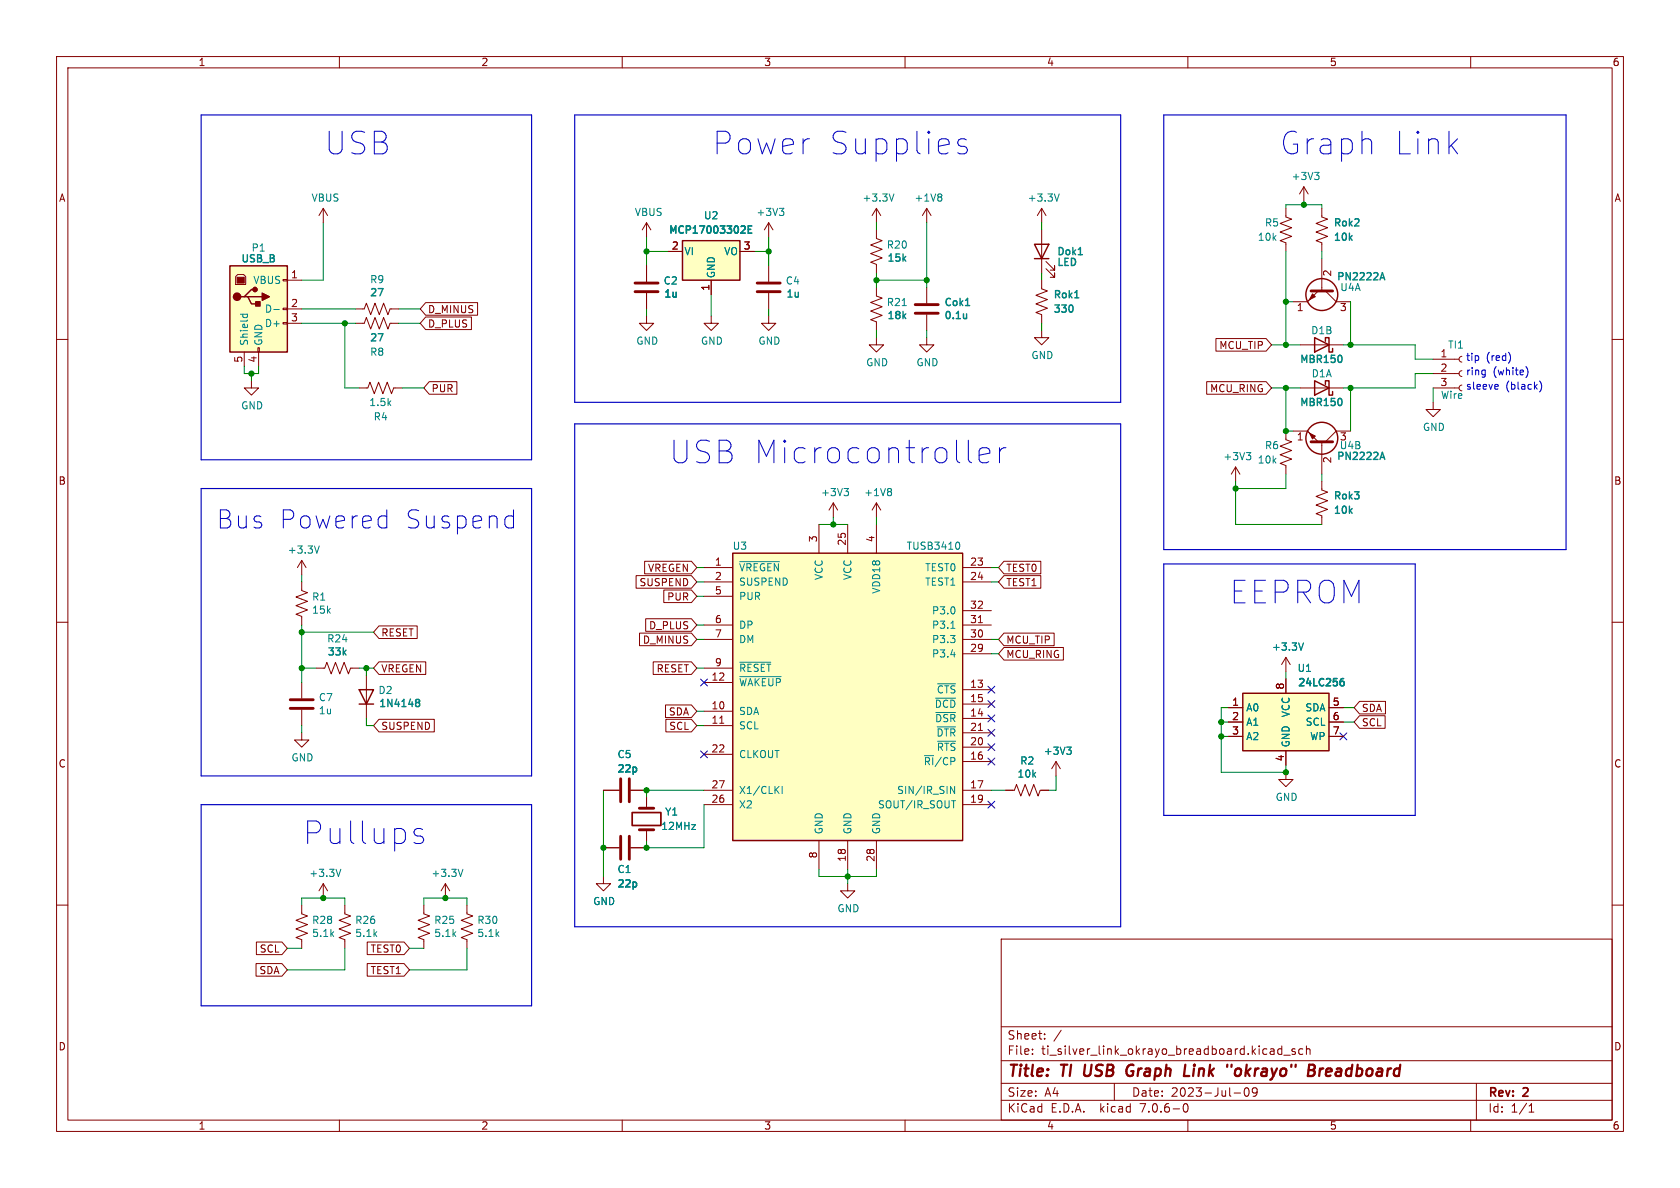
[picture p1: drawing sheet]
<svg xmlns="http://www.w3.org/2000/svg" width="297mm" height="210mm" viewBox="0 0 297 210" stroke-linecap="round" stroke-linejoin="round" font-family="sans-serif">
<g fill="none" stroke="#840000" stroke-width=".18">
<path d="M10 10h277v190h-277zM12 12h273v186h-273zM60 10v2M110 10v2M160 10v2M210 10v2M260 10v2M57.1 36.8l-.7 1.3M57.1 36.8v2.6M57.1 36.8l.8 1.3M114.3 39.4v2.5M114.3 39.4l-.8 1.2"/>
<path d="M114.3 39.4l.8 1.2M135.9 39.4l-.8 1.2M135.9 39.4v2.5M135.9 39.4l.8 1.2M154.9 36.8v2.6M154.9 36.8l-.7 1.3M154.9 36.8l.8 1.3M163.8 36.8l-.7 1.3M163.8 36.8v2.6M163.8 36.8l.8 1.3M184.1 36.8v2.6M184.1 36.8l-.7 1.3"/>
<path d="M184.1 36.8l.8 1.3M227.3 36.8v1.6l1 .3-2 .8 2 .8-2 .7 2 .8-2 .7 1 .4v1.6M230.5 33l-.8 1.3M230.5 33v2.6M230.5 33l.8 1.3M233.7 36.8v1.6l1 .3-2 .8 2 .8-2 .7 2 .8-2 .7 1 .4v1.6M10 60h2M42 48.5h1.1l.3 .4v1.4h-1.7v-1.4zM50 57h.8v.3h-.8zM50 54.5h.8v.2h-.8zM50 49.4h.8v.3h-.8zM50.8 57.2h2.5"/>
<path d="M50.8 54.6h2.5M50.8 49.5h2.5M62.9 57.2h1.5l.4-1.1 .7 2.1 .8-2.1 .8 2.1 .7-2.1 .8 2.1 .4-1h1.5M62.9 54.6h1.5l.4-1 .7 2 .8-2 .8 2 .7-2 .8 2 .4-1h1.5M75.2 56h8.1v2.3h-8.1l-.9-1.1zM75.2 53.5h9.2v2.2h-9.2l-.9-1.1zM114.3 55.9v1.3h1.3l-1.3 1.2-1.3-1.2h1.3M114.3 47v2.8M114.3 51.8v2.8M118.1 44.5h2.5M125.7 55.9v1.3h1.3l-1.3 1.2-1.2-1.2h1.2M125.7 49.5v2.6"/>
<path d="M130.8 44.5h2.5M135.9 55.9v1.3h1.3l-1.3 1.2-1.3-1.2h1.3M135.9 47v2.8M135.9 51.8v2.8M154.9 59.7v1.3h1.3l-1.3 1.2-1.2-1.2h1.2M154.9 40.6v1.6l1.1 .3-2.1 .8 2.1 .8-2.1 .7 2.1 .8-2.1 .8 1 .3v1.6M154.9 50.8v1.5l1.1 .4-2.1 .8 2.1 .7-2.1 .8 2.1 .8-2.1 .7 1 .4v1.5M163.8 59.7v1.3h1.3l-1.3 1.2-1.2-1.2h1.2M163.8 50.8v2.8M163.8 55.6v2.8M184.1 58.4v1.3h1.3l-1.3 1.3-1.2-1.3h1.2M184.1 49.5v1.6l1.1 .3-2.1 .8 2.1 .8-2.1 .7 2.1 .8-2.1 .7 1 .4v1.6"/>
<path d="M184.1 40.6v7.7M184.9 47.5l1.5 1.5v-.7v.7h-.7M184.9 46.2l1.5 1.6v-.8v.8h-.7M215 59.8h8.8l1 1.2-1 1.1h-8.8zM231.8 52.7l-.5 .5M233 51.4l-1.9 1.9h-2.5M233.7 45.7v5.7M234.3 51.4l1.9 1.9h2.6M285 60h2M43.2 62.2v2.6M44.4 67.3v1.3h1.3l-1.3 1.3-1.2-1.3h1.2M45.6 61.5h.2v.7h-.2z"/>
<path d="M45.7 62.2v2.6M63.5 68.6h1.5l.4-1 .8 2 .7-2 .8 2 .8-2 .7 2 .4-1h1.5M75.9 67.5h4.9v2.2h-4.9l-1-1.1zM213.3 67.5h10.5l1 1.1-1 1.1h-10.5zM227.3 76.2v1.5l1 .4-2 .8 2 .7-2 .8 2 .8-2 .7 1 .4v1.5M228.6 76.2h2.5l1.9 1.9M229.9 68.6h7.6M229.9 61h7.6M231.3 76.3l.5 .5M233.7 78.1v5.7M238.8 76.2h-2.6l-1.9 1.9M253.4 71.1v1.3h1.2l-1.2 1.3-1.3-1.3h1.3"/>
<path d="M253.4 68.6h4.5M253.4 66h4.5M253.4 63.5h4.5M258.4 68.1l-.3 .1-.2 .4 .2 .3 .3 .2M258.4 65.5l-.3 .2-.2 .3 .2 .4 .3 .1M258.4 63l-.3 .2-.2 .3 .2 .4 .3 .1M53.3 99.1v2.5M53.3 99.1l-.7 1.2M53.3 99.1l.8 1.2M114 99.2h8.2l1 1.1-1 1.1h-8.2zM144.8 92.7v5.1M147.3 88.9l-.7 1.3"/>
<path d="M147.3 88.9v2.5M147.3 88.9l.8 1.3M149.9 92.7v5.1M154.9 88.9v2.5M154.9 92.7v5.1M154.9 88.9l-.7 1.3M154.9 88.9l.8 1.3M177.5 99.2h6.5v2.2h-6.5l-1-1.1zM218.4 82.6l-.7 1.2M218.4 82.6v2.5M218.4 82.6l.8 1.2M233.7 85.1v1.5l1 .4-2 .8 2 .7-2 .8 2 .7-2 .8 1 .4v1.5"/>
<path d="M10 110h2M53.3 102.9v1.5l1.1 .4-2.1 .7 2.1 .8-2.1 .8 2.1 .7-2.1 .8 1 .4v1.5M55.9 118.1h1.5l.4-1 .7 2 .8-2 .8 2 .7-2 .8 2 .4-1h1.5M64.8 119.4v7.6M67 117h8.3v2.2h-8.3l-1-1.1zM67 110.6h6.8v2.3h-6.8l-1-1.1zM112.5 101.8h9.7l1 1.1-1 1.1h-9.7zM113.1 111.9h9.1l1 1.1-1 1.1h-9.1zM114.1 109.4h8.1l1 1.1-1 1.1h-8.1zM115.5 117h6.7l1 1.1-1 1.1h-6.7zM117.4 104.3h4.8l1 1.1-1 1.1h-4.8zM124.5 100.3h5"/>
<path d="M124.5 102.9h5M124.5 113h5M124.5 110.5h5M124.5 105.4h5M124.5 118.1h5M170.2 100.3h5.1M170.2 102.9h5.1M170.2 115.6h5.1M170.2 113h5.1M170.2 110.5h5.1M170.2 108h5.1M173 110.1h.7"/>
<path d="M177.5 114.5h10.5v2.2h-10.5l-1-1.1zM177.5 101.8h6.5v2.2h-6.5l-1-1.1zM177.5 111.9h8.9v2.2h-8.9l-1-1.1zM227.3 116.2v2.5M227.3 116.2l-.7 1.3M227.3 116.2l.8 1.3M285 110h2M53.3 129.5v1.3h1.3l-1.3 1.3-1.2-1.3h1.2M53.3 120.7v2.7M53.3 125.5v2.8M67 127.2h9.8v2.2h-9.8l-1-1.1zM106.7 139.7h2.8"/>
<path d="M111.5 139.7h2.8M117.7 124.6h4.5l1 1.1-1 1.1h-4.5zM117.7 127.2h4.5l1 1.1-1 1.1h-4.5zM124.5 139.7h5M124.5 125.7h5M124.5 128.3h5M124.5 120.7h5M124.5 133.4h5M127.2 127.9h.8M170.2 139.7h5.1M170.2 121.9h5.1M170.2 127h5.1"/>
<path d="M170.2 124.5h5.1M170.2 134.6h5.1M170.2 132.1h5.1M170.2 129.5h5.1M173 129.1h.7M177.8 139.7h1.5l.4-1 .8 2 .7-2 .8 2 .8-2 .7 2 .4-1h1.5M186.7 134.6l-.8 1.3M186.7 134.6v2.6M186.7 134.6l.8 1.3M217.2 125.1h2.5M217.2 127.6h2.5M217.2 130.2h2.5"/>
<path d="M227.3 136.5v1.3h1.3l-1.3 1.3-1.2-1.3h1.2M227.3 120v2.6M227.3 132.7v2.6M234.9 125.1h2.6M234.9 127.6h2.6M234.9 130.2h2.6M240.3 126.5h4.6v2.2h-4.6l-.9-1.1zM240.3 124h4.6v2.2h-4.6l-.9-1.1zM10 160h2M57.1 156.2v2.6M57.1 156.2l-.7 1.3M57.1 156.2l.8 1.3"/>
<path d="M78.7 156.2l-.7 1.3M78.7 156.2v2.6M78.7 156.2l.8 1.3M106.7 154.9v1.3h1.2l-1.2 1.3-1.3-1.3h1.3M106.7 149.9h2.8M111.5 149.9h2.8M114.3 141v1.9M114.3 146.7v1.9M124.5 142.2h5M144.8 148.6v5.1M149.9 156.2v1.3h1.2l-1.2 1.3-1.3-1.3h1.3M149.9 148.6v5.1"/>
<path d="M154.9 148.6v5.1M170.2 142.2h5.1M285 160h2M45.3 170.3h4.5l1 1.2-1 1.1h-4.5zM45.3 166.5h4.5l1 1.1-1 1.2h-4.5zM53.3 160v1.5l1.1 .4-2.1 .8 2.1 .7-2.1 .8 2.1 .8-2.1 .7 1 .4v1.5M61 160v1.5l1 .4-2.1 .8 2.1 .7-2.1 .8 2.1 .8-2.1 .7 1.1 .4v1.5M64.9 166.5h6.5l1 1.1-1 1.2h-6.5zM64.9 170.3h6.5l1 1.2-1 1.1h-6.5zM74.9 160v1.5l1 .4-2 .8 2 .7-2 .8 2 .8-2 .7 1 .4v1.5M82.5 160v1.5l1.1 .4-2.1 .8 2.1 .7-2.1 .8 2.1 .8-2.1 .7 1 .4v1.5M177 166h108v32h-108z"/>
<path d="M60 198v2M110 198v2M160 198v2M177 194.5h108M177 191.5h108M177 187.5h108M177 181.5h108M182.5 186.3v.1M182.5 185.5v.1M184.7 183.6v.1M184.7 182.8v.1M187.6 182.1l-1.3 2"/>
<path d="M197 191.5v3M209.3 195.2l.2-.1a.81 .81 0 0 1 .6 .6 .81 .81 0 0 1-.3 .8l-.1 .1a.81 .81 0 0 1-.4-1.4zM210 198v2M218.2 193.2h1.1M220.1 192.4a.81 .81 0 0 0 .4 1.4l.2-.1 .1-.5-.1-.8M221.5 192.4l-.1 .5 .1 .3h.5l.2-.3M222.2 192.4a.99 .99 0 0 1-.4 1.4h-.3M225.2 185.5v.9M225.2 186.3l-.1 .1M225.2 185.8h-.1M226.6 185.5l-.4-.1-.3 .3v.4l.1 .2h.6M226.6 184.9v1.5"/>
<path d="M227 186.5h1.1M229 185.5l-.4-.1-.2 .2 .1 .2 .5 .2v.3h-.6M230.3 185.5l-.4-.1-.3 .3v.4l.1 .2h.6M231 185.5l.2-.1 .3 .1 .1 .9M231 184.9v1.5M260 198v2M261 191.5v6.5M270.3 196.6h.9M270.3 195.5l.4-.4v1.5"/>
</g>
<path d="M191.8 188.2l-.2 1.6 .4 .4M199.4 190.1l.3 .1 .5-.1M200 189.4h.4M200.2 188.2l-.6 .1-.2 .2M209.3 190.2h1M211.1 188.9l-.2 1.3M218.6 189a.5 .5 0 0 1 .8 .3l-.1 .5a.62 .62 0 0 1-.7 .4M233.4 188.9l-.2 1.3M233.9 188.9l-.3 .1-.3 .3M234.6 189l-.2 .9 .2 .3M235.4 189.4l-1 .1" fill="none" stroke="#840000" stroke-width=".4"/>
<g fill="#ffffc2" stroke="#ffffc2" stroke-width=".18">
<path d="M40.6 47h10.2v15.2h-10.2z"/>
<path d="M129.5 97.8h40.7v50.8h-40.7z"/>
<path d="M219.7 122.6h15.2v10.1h-15.2z"/>
<path d="M120.6 42.5h10.2v7h-10.2z"/>
</g>
<g fill="none" stroke="#840000" stroke-width=".25">
<path d="M40.6 47h10.2v15.2h-10.2zM43.2 52.5h.6l.6 1.2h1.3M43.8 52.5h2.6M45.1 51.2h-.7l-1.2 1.3h-.7M120.6 42.5h10.2v7h-10.2zM182.9 43.2h2.5l-1.3 2.5zM182.9 45.7h2.5M232.4 59.7l2.5 1.3-2.5 1.2zM232.4 67.3l2.5 1.3-2.5 1.3zM234.3 67.9v-.6h.6v2.6h.7v-.7M234.3 60.3v-.6h.6v2.5h.7v-.6M129.5 97.8h40.7v50.8h-40.7z"/>
<path d="M63.5 121.9h2.5l-1.2 2.6zM63.5 124.5h2.5M219.7 122.6h15.2v10.1h-15.2z"/>
<circle cx="233.7" cy="52.1" r="2.82"/>
<circle cx="233.7" cy="77.5" r="2.82"/>
</g>
<g fill="#840000" stroke="#840000" stroke-width=".25">
<path d="M46.4 51.8l1.2 .7-1.2 .6z"/>
<path d="M45.2 53.3h.8v.8h-.8z"/>
<circle cx="41.9" cy="52.5" r=".63"/>
<circle cx="45.1" cy="51.2" r=".38"/>
</g>
<g fill="#840000" stroke="#840000" stroke-width=".18">
<path d="M41.9 49h1.3v1h-1.3z"/>
<path d="M232 51.9l.5 .6-1 .5z"/>
<path d="M231.5 76.6l1 .5-.5 .5z"/>
</g>
<g fill="none" stroke="#008484" stroke-width=".18">
<path d="M137.8 36.8h.8l-.5 .5M138.3 37.3l.3 .3v.3l-.3 .2M158 34.3l-.4 1.3M166.3 34.3l.2 .2-.2 .3 .2 .3v.2l-.2 .3M187.3 34.3l-.5 1.3M232.9 31l.3 .2v.3l-.3 .2M233.2 30.5l-.4 .5M42.5 55.6h1.3M43 55.6l-.1 .3M43.7 55.6l.1 .3M48.4 54.7h1M159.5 54h.7"/>
<path d="M56.4 96.5l-.4 1.3M130.8 99.3h7M149.2 86.4h.8l-.4 .4M149.8 86.8l.2 .3v.3l-.2 .2M157.4 86.4l.2 .2-.2 .3 .2 .2v.3l-.2 .2M169.4 95.8a.79 .79 0 0 1 0 1.3M220.3 80h.8l-.4 .5M220.9 80.5l.2 .2v.3l-.2 .3M130.8 119.6h7.3M130.8 117.1h5.5M168.1 115.7h.8M168.1 111.1h.7"/>
<path d="M230.4 113.7l-.4 1.2M137.2 139.6l.5 .7M137.7 139l-.7 .7M138.3 139v1.3M165.4 123.4h3.5M165.4 126h3.5M165.7 128.5h3.2M165.7 120.9h3.2M165.7 131h3.2M168 139l.8 1.3v-1.3M188.6 132.1h.8l-.5 .5M189.1 132.6l.3 .2v.3l-.3 .2"/>
<path d="M60.3 153.7l-.5 1.2M81.8 153.7l-.4 1.2M168.2 141.5h.7"/>
</g>
<g fill="none" stroke="#840000" stroke-width=".51">
<path d="M112.3 51.6h4M112.3 50h4M133.9 51.6h4M133.9 50h4M161.8 55.4h4.1M161.8 53.8h4.1M231.8 51.4h3.8M231.8 78.1h3.8M51.3 125.2h4.1M51.3 123.7h4.1M109.7 137.7v4M111.3 137.7v4"/>
<path d="M109.7 147.8v4.1M111.3 147.8v4.1M113 146.7h2.6M113 142.9h2.6"/>
</g>
<g fill="none" stroke="#008484" stroke-width=".25">
<path d="M131.5 39.9l.2 .3v.3l-.7 .7h.7M132.9 39.9h-.6v1.3h.6M132.3 40.5h.4M170.7 54h.7M170.9 55.5v.8M170.9 56.2l-.2 .1M189.5 54l.2 .4-.2 .7M190 52.6h.7M190.6 45h.8M244.1 49.1h.6M244.4 48.2l.4 1.3M237.1 70.5l.1 .4-.1 .7"/>
<path d="M237.1 62.9l.1 .4-.1 .7M244.4 79.9l.4 1.3M244.1 80.9h.6M237.5 120l-.4 .1M73.5 124.1l.2 .1M73.5 123.8l.2-.2 .4 .1 .1 .2-.2 .3M73.7 124.2h.3M73.7 124.2l-.2 .1M74 124.2l.2 .2-.1 .4-.1 .1-.5-.1M237 120.5l.4-.1 .2 .3-.1 .5h-.5"/>
</g>
<path d="M111.8 143.6h5v2.3h-5z" fill="none" stroke="#840000" stroke-width=".3"/>
<g fill="none" stroke="#0000c2" stroke-width=".18">
<path d="M170.8 24.7l-.3-.2h-.6l-.4 .2-.2 .4 .2 .6 1.3 .4 .2 .3-.2 .6-.3 .2h-.8l-.4-.2M171.2 77.8v3.4l.2 .4 .4 .2M176.7 79.1v2.7M177.8 79.1a1.02 1.02 0 0 0-1.1 .8M262.4 65.4l.2 .1M262.6 65.4l-.1 1.2M262.6 66.2l-.2 .1M264.7 68l.2 .3-.6 .1M264.8 68.7l-.1 .1M266.9 62.6l.1 .5-.1 .7M269.8 64.8a1.46 1.46 0 0 1 0 1.9M272.2 67.4a1.46 1.46 0 0 1 0 1.9"/>
<path d="M67.5 91.2h.6l.3 .1M68.4 90.1v3.2M68.4 93.2l-.3 .1h-.6M89.9 91.2h.6l.3 .1M90.8 93.2l-.3 .1h-.6M90.8 90.1v3.2M173.1 80.5l1.9-.4v-.4l-.2-.4-.4-.2h-.7l-.4 .2-.2 .4v1.5l.2 .4 .4 .2h.7l.4-.2M73.2 147.2l.2 .4 .4 .2h.5l.4 .2 .2 .4-.2 .5-.4 .2h-.7l-.4-.2M74.7 146.6l-.4-.1h-.5l-.4 .1-.2 .4"/>
</g>
<path d="M35.6 20.3h58.4v61h-58.4zM101.6 20.3h96.5v50.8h-96.5zM205.7 20.3h71.2v76.9h-71.2zM101.6 74.9h96.5v88.9h-96.5zM35.6 86.4h58.4v50.8h-58.4zM205.7 99.7h44.5v44.4h-44.5zM35.6 142.2h58.4v35.6h-58.4z" fill="none" stroke="#0000c2" stroke-width=".2"/>
<g fill="none" stroke="#008400" stroke-width=".18">
<path d="M57.1 39.4v10.1h-3.8M154.9 39.4v1.2M163.8 39.4v11.4M184.1 39.4v1.2M227.3 36.8v-.6h6.4v.6M230.5 35.6v.6M53.3 54.6h9.6M53.3 57.2h9.6M61 57.2v11.4h2.5M70.5 54.6h3.8M70.5 57.2h3.8M114.3 44.5h3.8"/>
<path d="M114.3 41.9v5.1M114.3 54.6v1.3M125.7 52.1v3.8M133.3 44.5h2.6M135.9 41.9v5.1M135.9 54.6v1.3M154.9 48.3v2.5M154.9 58.4v1.3M154.9 49.5h8.9M163.8 58.4v1.3M184.1 48.3v1.2M184.1 57.2v1.2"/>
<path d="M227.3 44.5v16.5M227.3 53.3h1.3M233.7 44.5v1.2M238.8 53.3v7.7M43.2 64.8v1.2h2.5v-1.2M44.4 66v1.3M71.1 68.6h3.8M224.8 61h5.1M224.8 68.6h5.1M227.3 68.6v7.6h1.3M237.5 61h12.7v2.5h3.2M238.8 68.6v7.6"/>
<path d="M253.4 66h-3.2v2.6h-12.7M253.4 68.6v2.5M144.8 92.7h5.1M147.3 91.4v1.3M154.9 91.4v1.3M218.4 85.1v7.6h15.3M227.3 83.8v2.6h-8.9M233.7 83.8v1.3M53.3 101.6v1.3M53.3 110.5v10.2M53.3 118.1h2.6M53.3 111.8h12.7"/>
<path d="M63.5 118.1h2.5M64.8 118.1v1.3M123.2 100.3h1.3M123.2 113h1.3M123.2 110.5h1.3M123.2 118.1h1.3M123.2 102.9h1.3M123.2 105.4h1.3M175.3 100.3h1.2M175.3 113h1.2M175.3 115.6h1.2M175.3 102.9h1.2"/>
<path d="M227.3 118.7v1.3M53.3 128.3v1.2M64.8 127v1.3h1.2M106.7 139.7v15.2M123.2 125.7h1.3M123.2 128.3h1.3M124.5 139.7h-10.2v1.3M175.3 139.7h2.5M186.7 137.2v2.5h-1.3M215.9 127.6h1.3M215.9 130.2h1.3M217.2 125.1h-1.3v11.4h11.4v-1.2"/>
<path d="M237.5 125.1h1.9M237.5 127.6h1.9M124.5 142.2v7.7h-10.2v-1.3M144.8 153.7v1.2h10.1v-1.2M149.9 153.7v2.5M50.8 167.6h2.5M53.3 160v-1.2h7.7v1.2M61 167.6v3.9h-10.2M72.4 167.6h2.5M74.9 160v-1.2h7.6v1.2M82.5 167.6v3.9h-10.1"/>
</g>
<g fill="none" stroke="#000084" stroke-width=".18">
<path d="M123.9 120l1.2 1.3M123.9 132.7l1.2 1.3M125.1 120l-1.2 1.3M125.1 132.7l-1.2 1.3M174.7 123.9l1.2 1.2M174.7 126.4l1.2 1.2M174.7 121.3l1.2 1.2M174.7 131.5l1.2 1.2M174.7 134l1.2 1.2M174.7 128.9l1.2 1.2M175.9 123.9l-1.2 1.2M175.9 126.4l-1.2 1.2"/>
<path d="M175.9 121.3l-1.2 1.2M175.9 131.5l-1.2 1.2M175.9 134l-1.2 1.2M175.9 128.9l-1.2 1.2M236.9 129.6l1.2 1.2M238.1 129.6l-1.2 1.2M174.7 141.6l1.2 1.2M175.9 141.6l-1.2 1.2"/>
</g>
<g fill="#008400" stroke="#008400" stroke-width=".18">
<circle cx="227.3" cy="53.3" r=".46"/>
<circle cx="230.5" cy="36.2" r=".46"/>
<circle cx="218.4" cy="86.4" r=".46"/>
<circle cx="238.8" cy="68.6" r=".46"/>
<circle cx="238.8" cy="61" r=".46"/>
<circle cx="227.3" cy="136.5" r=".46"/>
<circle cx="215.9" cy="130.2" r=".46"/>
<circle cx="215.9" cy="127.6" r=".46"/>
<circle cx="147.3" cy="92.7" r=".46"/>
<circle cx="227.3" cy="68.6" r=".46"/>
<circle cx="227.3" cy="61" r=".46"/>
<circle cx="227.3" cy="76.2" r=".46"/>
<circle cx="163.8" cy="49.5" r=".46"/>
<circle cx="135.9" cy="44.5" r=".46"/>
<circle cx="154.9" cy="49.5" r=".46"/>
<circle cx="114.3" cy="44.5" r=".46"/>
<circle cx="57.1" cy="158.8" r=".46"/>
<circle cx="78.7" cy="158.8" r=".46"/>
<circle cx="114.3" cy="139.7" r=".46"/>
<circle cx="106.7" cy="149.9" r=".46"/>
<circle cx="114.3" cy="149.9" r=".46"/>
<circle cx="64.8" cy="118.1" r=".46"/>
<circle cx="53.3" cy="111.8" r=".46"/>
<circle cx="53.3" cy="118.1" r=".46"/>
<circle cx="149.9" cy="154.9" r=".46"/>
<circle cx="61" cy="57.2" r=".46"/>
<circle cx="44.4" cy="66" r=".46"/>
</g>
<g font-size="5.6" fill="#0000c2">
<text x="57.1" y="27.7">USB</text>
<text x="125.7" y="27.7">Power</text>
<text x="146.1" y="27.7">Supplies</text>
<text x="226.1" y="27.7">Graph</text>
<text x="246" y="27.7">Link</text>
<text x="118.1" y="82.3">USB Microcontroller</text>
<text x="217.2" y="107.1">EEPROM</text>
<text x="53.3" y="149.6">Pullups</text>
</g>
<g font-size="4.5" fill="#0000c2">
<text x="38.1" y="93.7">Bus</text>
<text x="49" y="93.7">Powered</text>
<text x="71.1" y="93.7">Suspend</text>
</g>
<g font-size="2.8" fill="#840000">
<text x="178" y="190.9">Title:</text>
<text x="187.7" y="190.9">TI</text>
<text x="192.5" y="190.9">USB</text>
<text x="200.8" y="190.9">Graph</text>
<text x="211.8" y="190.9">Link</text>
<text x="220.1" y="190.9">&quot;okrayo&quot;</text>
<text x="235.3" y="190.9">Breadboard</text>
</g>
<g font-size="2.1" fill="#840000">
<text x="178" y="184">Sheet:</text>
<text x="178" y="186.7">File:</text>
<text x="184.1" y="186.7">ti_silver_link_okrayo_breadboard.kicad_sch</text>
<text x="178" y="196.9">KiCad</text>
<text x="178" y="194.1">Size:</text>
<text x="184.7" y="194.1">A4</text>
<text x="185.7" y="196.9">E.D.A.</text>
<text x="194.6" y="196.9">kicad</text>
<text x="200" y="194.1">Date:</text>
<text x="201.8" y="196.9">7.0.6-0</text>
<text x="207" y="194.1">2023-Jul-09</text>
<text x="263" y="194.3">Rev:</text>
<text x="263" y="196.9">Id:</text>
<text x="267.1" y="196.9">1/1</text>
<text x="269.4" y="194.3">2</text>
</g>
<g font-size="1.8" fill="#840000">
<text x="35" y="11.9">1</text>
<text x="85" y="11.9">2</text>
<text x="135" y="11.9">3</text>
<text x="185" y="11.9">4</text>
<text x="235" y="11.9">5</text>
<text x="285" y="11.9">6</text>
<text x="10.3" y="35.9">A</text>
<text x="285.3" y="35.9">A</text>
<text x="118.7" y="44.2">2</text>
<text x="131.4" y="44.2">3</text>
<text x="51.4" y="49.3">1</text>
<text x="125.5" y="51.5" transform="rotate(-90 125.5 51.5)">1</text>
<text x="235.7" y="49" transform="rotate(-90 235.7 49)">2</text>
<text x="51.4" y="54.4">2</text>
<text x="51.4" y="56.9">3</text>
<text x="75.6" y="58.1">D_PLUS</text>
<text x="75.6" y="55.6">D_MINUS</text>
<text x="229.2" y="55.3">1</text>
<text x="236.8" y="55.3">3</text>
<text x="42.9" y="64.2" transform="rotate(-90 42.9 64.2)">5</text>
<text x="45.5" y="64.2" transform="rotate(-90 45.5 64.2)">4</text>
<text x="215.5" y="61.9">MCU_TIP</text>
<text x="254.6" y="63.2">1</text>
<text x="254.6" y="65.8">2</text>
<text x="76.2" y="69.5">PUR</text>
<text x="213.8" y="69.5">MCU_RING</text>
<text x="254.6" y="68.3">3</text>
<text x="229.2" y="78.2">1</text>
<text x="235.7" y="82" transform="rotate(-90 235.7 82)">2</text>
<text x="236.8" y="78.2">3</text>
<text x="10.3" y="85.9">B</text>
<text x="285.3" y="85.9">B</text>
<text x="144.5" y="96" transform="rotate(-90 144.5 96)">3</text>
<text x="154.7" y="96" transform="rotate(-90 154.7 96)">4</text>
<text x="114.5" y="101.3">VREGEN</text>
<text x="126.3" y="100.1">1</text>
<text x="149.6" y="96.6" transform="rotate(-90 149.6 96.6)">25</text>
<text x="171.4" y="100.1">23</text>
<text x="177.8" y="101.3">TEST0</text>
<text x="112.9" y="103.8">SUSPEND</text>
<text x="117.8" y="106.4">PUR</text>
<text x="126.3" y="102.6">2</text>
<text x="126.3" y="105.2">5</text>
<text x="171.4" y="102.6">24</text>
<text x="171.4" y="107.7">32</text>
<text x="177.8" y="103.8">TEST1</text>
<text x="67.3" y="112.7">RESET</text>
<text x="113.6" y="114">D_MINUS</text>
<text x="114.6" y="111.4">D_PLUS</text>
<text x="126.3" y="110.2">6</text>
<text x="126.3" y="112.8">7</text>
<text x="171.4" y="112.8">30</text>
<text x="171.4" y="110.2">31</text>
<text x="177.8" y="114">MCU_TIP</text>
<text x="67.3" y="119.1">VREGEN</text>
<text x="116" y="119.1">RESET</text>
<text x="126.3" y="117.9">9</text>
<text x="171.4" y="115.3">29</text>
<text x="177.8" y="116.5">MCU_RING</text>
<text x="125.7" y="125.5">10</text>
<text x="125.7" y="120.4">12</text>
<text x="171.4" y="121.7">13</text>
<text x="171.4" y="124.2">15</text>
<text x="217.7" y="124.8">1</text>
<text x="227.1" y="122" transform="rotate(-90 227.1 122)">8</text>
<text x="235.5" y="124.8">5</text>
<text x="67.3" y="129.2">SUSPEND</text>
<text x="118.1" y="126.7">SDA</text>
<text x="118.2" y="129.2">SCL</text>
<text x="125.7" y="128">11</text>
<text x="171.4" y="126.7">14</text>
<text x="171.4" y="131.8">20</text>
<text x="171.4" y="129.3">21</text>
<text x="217.7" y="127.4">2</text>
<text x="217.7" y="129.9">3</text>
<text x="235.5" y="127.4">6</text>
<text x="235.5" y="129.9">7</text>
<text x="240.7" y="128.6">SCL</text>
<text x="240.7" y="126">SDA</text>
<text x="10.3" y="135.9">C</text>
<text x="125.7" y="133.1">22</text>
<text x="171.4" y="134.4">16</text>
<text x="227.1" y="134.7" transform="rotate(-90 227.1 134.7)">4</text>
<text x="285.3" y="135.9">C</text>
<text x="125.7" y="142">26</text>
<text x="125.7" y="139.4">27</text>
<text x="171.4" y="139.4">17</text>
<text x="171.4" y="142">19</text>
<text x="144.5" y="151.8" transform="rotate(-90 144.5 151.8)">8</text>
<text x="149.6" y="152.4" transform="rotate(-90 149.6 152.4)">18</text>
<text x="154.7" y="152.4" transform="rotate(-90 154.7 152.4)">28</text>
<text x="45.8" y="172.4">SDA</text>
<text x="45.8" y="168.6">SCL</text>
<text x="65.4" y="168.6">TEST0</text>
<text x="65.4" y="172.4">TEST1</text>
<text x="10.3" y="185.9">D</text>
<text x="285.3" y="185.9">D</text>
<text x="35" y="199.9">1</text>
<text x="85" y="199.9">2</text>
<text x="135" y="199.9">3</text>
<text x="185" y="199.9">4</text>
<text x="235" y="199.9">5</text>
<text x="285" y="199.9">6</text>
</g>
<g font-size="1.8" fill="#008484">
<text x="55" y="35.8">VBUS</text>
<text x="152.4" y="35.8">+3.3V</text>
<text x="161.6" y="35.8">+1V8</text>
<text x="181.6" y="35.8">+3.3V</text>
<text x="228.2" y="32">+3V3</text>
<text x="112.1" y="38.4">VBUS</text>
<text x="118.1" y="41.7">MCP17003302E</text>
<text x="124.4" y="39">U2</text>
<text x="133.6" y="38.4">+3V3</text>
<text x="223.5" y="40.2">R5</text>
<text x="235.6" y="40.4">Rok2</text>
<text x="42.4" y="46.7">USB_B</text>
<text x="44.4" y="44.7">P1</text>
<text x="120.9" y="45.3">VI</text>
<text x="127.9" y="45.3">VO</text>
<text x="156.7" y="46.6">15k</text>
<text x="156.7" y="44.1">R20</text>
<text x="186.7" y="45.5">Dok1</text>
<text x="186.7" y="47.4">LED</text>
<text x="222.3" y="42.8">10k</text>
<text x="235.6" y="42.9">10k</text>
<text x="44.7" y="50.4">VBUS</text>
<text x="65.2" y="52.7">27</text>
<text x="65.3" y="50.3">R9</text>
<text x="117.2" y="53">1u</text>
<text x="117.2" y="50.5">C2</text>
<text x="126.6" y="49.3" transform="rotate(-90 126.6 49.3)">GND</text>
<text x="138.8" y="53">1u</text>
<text x="138.8" y="50.5">C4</text>
<text x="186.1" y="53.1">Rok1</text>
<text x="236.1" y="49.9">PN2222A</text>
<text x="236.8" y="51.7">U4A</text>
<text x="46.7" y="55.5">D-</text>
<text x="46.7" y="58">D+</text>
<text x="156.7" y="56.8">18k</text>
<text x="156.7" y="54.3">R21</text>
<text x="166.8" y="54.5">Cok1</text>
<text x="166.8" y="56.8">0.1u</text>
<text x="186.1" y="55.6">330</text>
<text x="231.7" y="59.3">D1B</text>
<text x="44" y="61.2" transform="rotate(-90 44 61.2)">Shield</text>
<text x="46.6" y="61.2" transform="rotate(-90 46.6 61.2)">GND</text>
<text x="65.2" y="60.7">27</text>
<text x="65.3" y="63.1">R8</text>
<text x="112.4" y="61.1">GND</text>
<text x="123.8" y="61.1">GND</text>
<text x="134" y="61.1">GND</text>
<text x="153" y="64.9">GND</text>
<text x="161.9" y="64.9">GND</text>
<text x="182.2" y="63.7">GND</text>
<text x="229.6" y="64.5">MBR150</text>
<text x="255.9" y="61.8">TI1</text>
<text x="65.2" y="72">1.5k</text>
<text x="231.8" y="66.9">D1A</text>
<text x="254.6" y="70.7">Wire</text>
<text x="42.5" y="72.6">GND</text>
<text x="66" y="74.5">R4</text>
<text x="229.6" y="72.1">MBR150</text>
<text x="251.5" y="76.4">GND</text>
<text x="216.2" y="81.6">+3V3</text>
<text x="222.3" y="82.1">10k</text>
<text x="223.5" y="79.6">R6</text>
<text x="236.1" y="81.7">PN2222A</text>
<text x="236.8" y="79.6">U4B</text>
<text x="145.1" y="87.9">+3V3</text>
<text x="152.7" y="87.9">+1V8</text>
<text x="235.6" y="88.6">Rok3</text>
<text x="235.6" y="91.2">10k</text>
<text x="50.8" y="98.1">+3.3V</text>
<text x="129.4" y="97.4">U3</text>
<text x="130.6" y="101.2">~{VREGEN}</text>
<text x="160.2" y="97.4">TUSB3410</text>
<text x="163.5" y="101.2">TEST0</text>
<text x="55.1" y="106.4">R1</text>
<text x="130.6" y="103.7">SUSPEND</text>
<text x="130.6" y="106.3">PUR</text>
<text x="145.6" y="102.6" transform="rotate(-90 145.6 102.6)">VCC</text>
<text x="150.7" y="102.6" transform="rotate(-90 150.7 102.6)">VCC</text>
<text x="155.8" y="105.1" transform="rotate(-90 155.8 105.1)">VDD18</text>
<text x="163.5" y="103.7">TEST1</text>
<text x="55.1" y="108.7">15k</text>
<text x="57.7" y="113.8">R24</text>
<text x="130.6" y="111.4">DP</text>
<text x="130.6" y="113.9">DM</text>
<text x="164.7" y="113.9">P3.3</text>
<text x="164.7" y="111.4">P3.1</text>
<text x="164.7" y="108.8">P3.0</text>
<text x="57.7" y="116.2">33k</text>
<text x="130.6" y="119">~{RESET}</text>
<text x="164.7" y="116.4">P3.4</text>
<text x="224.8" y="115.2">+3.3V</text>
<text x="229.3" y="119">U1</text>
<text x="56.3" y="124.2">C7</text>
<text x="66.8" y="125.3">1N4148</text>
<text x="66.8" y="122.9">D2</text>
<text x="130.6" y="121.5">~{WAKEUP}</text>
<text x="165.2" y="125.3">~{DCD}</text>
<text x="165.5" y="122.8">~{CTS}</text>
<text x="220.2" y="126">A0</text>
<text x="229.3" y="121.7">24LC256</text>
<text x="230.7" y="126">SDA</text>
<text x="56.3" y="126.5">1u</text>
<text x="130.6" y="126.6">SDA</text>
<text x="130.6" y="129.1">SCL</text>
<text x="165.2" y="127.9">~{DSR}</text>
<text x="165.5" y="130.4">~{DTR}</text>
<text x="220.2" y="128.5">A1</text>
<text x="220.2" y="131">A2</text>
<text x="228.2" y="126.9" transform="rotate(-90 228.2 126.9)">VCC</text>
<text x="230.7" y="128.5">SCL</text>
<text x="231.5" y="131">WP</text>
<text x="51.4" y="134.8">GND</text>
<text x="109" y="136.9">22p</text>
<text x="109.1" y="134.2">C5</text>
<text x="130.6" y="134.2">CLKOUT</text>
<text x="163.2" y="135.5">~{RI}/CP</text>
<text x="165.5" y="132.9">~{RTS}</text>
<text x="179.8" y="137.7">10k</text>
<text x="180.3" y="135.4">R2</text>
<text x="184.4" y="133.6">+3V3</text>
<text x="228.2" y="132.2" transform="rotate(-90 228.2 132.2)">GND</text>
<text x="130.6" y="143.1">X2</text>
<text x="130.6" y="140.6">X1/CLKI</text>
<text x="155.1" y="143.1">SOUT/IR_SOUT</text>
<text x="158.5" y="140.6">SIN/IR_SIN</text>
<text x="225.4" y="141.8">GND</text>
<text x="116.8" y="146.9">12MHz</text>
<text x="117.5" y="144.4">Y1</text>
<text x="145.6" y="147.6" transform="rotate(-90 145.6 147.6)">GND</text>
<text x="150.7" y="147.6" transform="rotate(-90 150.7 147.6)">GND</text>
<text x="155.8" y="147.6" transform="rotate(-90 155.8 147.6)">GND</text>
<text x="54.6" y="155.2">+3.3V</text>
<text x="76.2" y="155.2">+3.3V</text>
<text x="109.1" y="154.5">C1</text>
<text x="104.8" y="160.2">GND</text>
<text x="109" y="157.2">22p</text>
<text x="148" y="161.5">GND</text>
<text x="55.1" y="165.8">5.1k</text>
<text x="55.1" y="163.5">R28</text>
<text x="62.7" y="165.8">5.1k</text>
<text x="62.7" y="163.5">R26</text>
<text x="76.7" y="165.8">5.1k</text>
<text x="76.7" y="163.5">R25</text>
<text x="84.3" y="165.8">5.1k</text>
<text x="84.3" y="163.5">R30</text>
</g>
<g font-size="1.8" fill="#0000c2">
<text x="259.1" y="63.9">tip</text>
<text x="262.7" y="63.9">(red)</text>
<text x="259.1" y="66.4">ring</text>
<text x="259.1" y="69">sleeve</text>
<text x="263.9" y="66.4">(white)</text>
<text x="266.2" y="69">(black)</text>
</g>
</svg>
